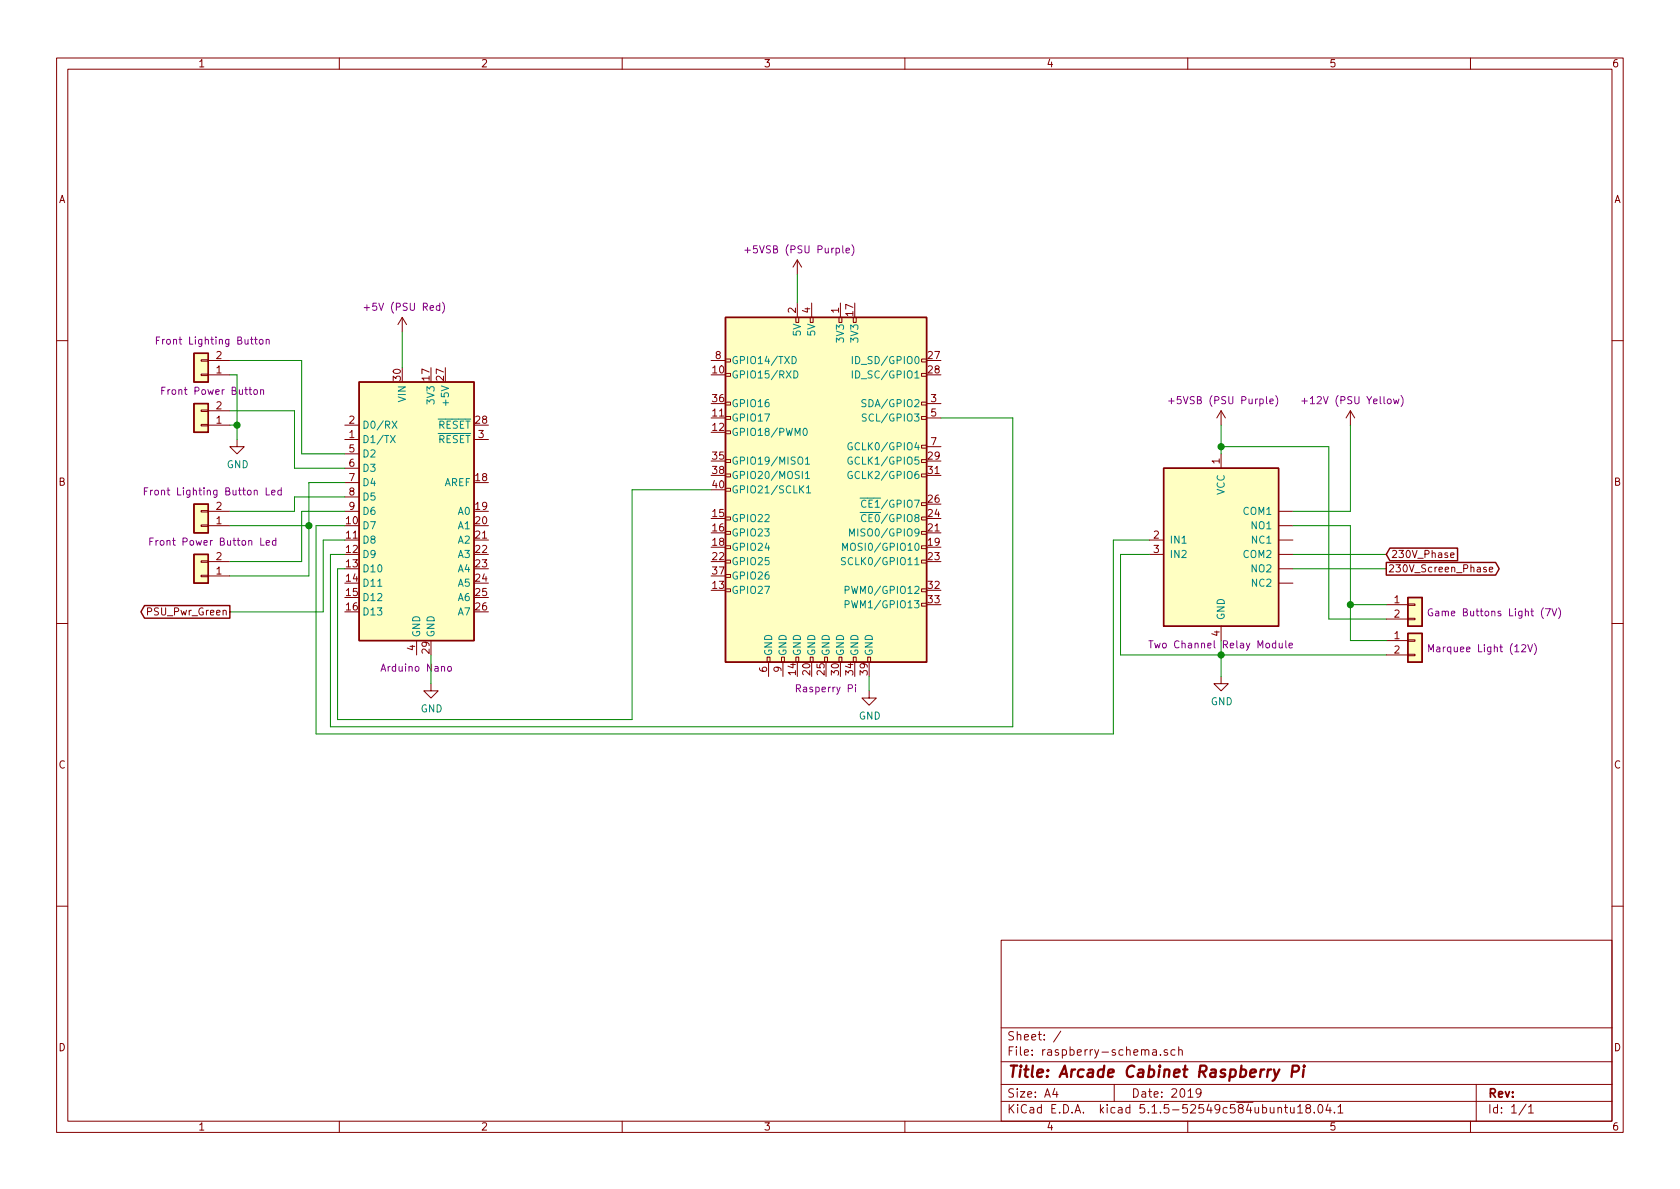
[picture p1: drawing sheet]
<svg xmlns="http://www.w3.org/2000/svg" width="297mm" height="210mm" viewBox="0 0 297 210" stroke-linecap="round" stroke-linejoin="round" font-family="sans-serif">
<g fill="none" stroke="#840000" stroke-width=".18">
<path d="M10 10.3h277v189.9h-277zM12 12.2h273v186.1h-273zM60 10.3v1.9M110 10.3v1.9M160 10.3v1.9M210 10.3v1.9M260 10.3v1.9M71.1 56.1l-.7 1.3M71.1 56.1v2.6M71.1 56.1l.8 1.3M140.7 56.1h.5v.9h-.5zM141 46l-.8 1.2"/>
<path d="M141 46v2.5M141 53.6v2.5M141 46l.7 1.2M143.3 56.1h.5v.9h-.5zM143.5 53.6v2.5M148.3 56.1h.5v.9h-.5zM148.6 53.6v2.5M150.9 56.1h.5v.9h-.5zM10 60.2h2M35.6 63.6h1.2v.3h-1.2zM35.6 66.2h1.2v.2h-1.2zM35.6 72.5h1.2v.3h-1.2z"/>
<path d="M35.6 75.1h1.2v.2h-1.2zM36.8 66.3h3.8M36.8 63.7h3.8M36.8 75.2h3.8M36.8 72.6h3.8M41.9 77.7v1.3h1.3l-1.3 1.3-1.3-1.3h1.3M61 75.2h2.5M61 77.7h2.5M83.8 77.7h2.6M125.7 63.7h2.6M128.3 76.2h.9v.5h-.9zM128.3 73.7h.9v.5h-.9z"/>
<path d="M128.3 71.1h.9v.5h-.9zM128.3 66h.9v.5h-.9zM128.3 63.5h.9v.5h-.9zM162.9 78.7h.9v.5h-.9zM162.9 73.7h.9v.5h-.9zM162.9 71.1h.9v.5h-.9zM162.9 66h.9v.5h-.9zM162.9 63.5h.9v.5h-.9zM163.8 71.4h2.6M163.8 73.9h2.6M163.8 79h2.6M215.9 72.6v2.6"/>
<path d="M215.9 72.6l-.8 1.3M215.9 72.6l.8 1.3M238.8 72.6l-.8 1.3M238.8 72.6v2.6M238.8 72.6l.7 1.3M285 60.2h2M35.6 99.2h1.2v.2h-1.2zM35.6 90.3h1.2v.2h-1.2zM35.6 92.8h1.2v.3h-1.2zM36.8 99.3h3.8M36.8 93h3.8M36.8 90.4h3.8"/>
<path d="M61 90.4h2.5M61 80.3h2.5M61 82.8h2.5M61 85.3h2.5M61 87.9h2.5M128.3 99.1h.9v.5h-.9zM128.3 96.5h.9v.5h-.9zM128.3 94h.9v.5h-.9zM128.3 91.4h.9v.5h-.9zM128.3 86.4h.9v.5h-.9zM128.3 83.8h.9v.5h-.9zM128.3 81.3h.9v.5h-.9z"/>
<path d="M162.9 99.1h.9v.5h-.9zM162.9 96.5h.9v.5h-.9zM162.9 94h.9v.5h-.9zM162.9 91.4h.9v.5h-.9zM162.9 88.9h.9v.5h-.9zM162.9 83.8h.9v.5h-.9zM162.9 81.3h.9v.5h-.9zM203.2 95.5h2.5M203.2 98h2.5M215.9 80.3v2.5M226.1 93h2.5M226.1 90.4h2.5"/>
<path d="M226.1 95.5h2.5M226.1 98h2.5M256.5 98.2l.6-.1-.1-.3h-.3l-.2 .1v.6h.5M10 110.3h2M35.6 101.7h1.2v.3h-1.2zM36.8 101.8h3.8M73.7 113.3v2.5M128.3 104.1h.9v.5h-.9zM128.3 101.6h.9v.5h-.9zM135.6 116.2h.5v.9h-.5zM135.9 117.1v2.5M138.2 116.2h.5v.9h-.5z"/>
<path d="M138.4 117.1v2.5M140.7 116.2h.5v.9h-.5zM143.3 116.2h.5v.9h-.5zM145.8 116.2h.5v.9h-.5zM148.3 116.2h.5v.9h-.5zM150.9 116.2h.5v.9h-.5zM153.4 116.2h.5v.9h-.5zM162.9 106.7h.9v.5h-.9zM162.9 104.1h.9v.5h-.9zM215.9 119.6v1.3h1.3l-1.3 1.3-1.3-1.3h1.3M215.9 110.7v2.6M226.1 103.1h2.5"/>
<path d="M226.1 100.6h2.5M245.1 113.3h3.8M245.1 115.8h3.8M245.1 106.9h3.8M245.1 109.5h3.8M248.9 115.7h1.3v.2h-1.3zM248.9 113.2h1.3v.2h-1.3zM248.9 109.3h1.3v.3h-1.3zM248.9 106.8h1.3v.3h-1.3zM262.8 100.3h-.3l-.2 .2 .1 .2 .4 .1v.3h-.5M263.3 100.7l.6-.1v-.3h-.4l-.2 .2 .1 .6h.5M285 110.3h2"/>
<path d="M76.2 120.9v1.3h1.3l-1.3 1.2-1.3-1.2h1.3M153.7 122.2v1.2h1.2l-1.2 1.3-1.3-1.3h1.3M10 160.2h2M177 166.3h108v32h-108zM285 160.2h2M60 198.3v1.9M110 198.3v1.9M160 198.3v1.9M177 194.8h108M177 191.8h108M177 187.8h108M177 181.8h108"/>
<path d="M186.5 192.5l-.4 1h1M186.8 193v1M187.6 182.3l-1.3 2M197 191.8v3M203.8 185.7h.6l.1 .9M204.5 186h-.5a.29 .29 0 0 0-.3 .3 .29 .29 0 0 0 .3 .3l.5-.1M205.2 186.5v.1M206.4 185.7a.37 .37 0 0 0-.6 .1l.1 .2 .5 .2 .1 .1-.3 .3-.4-.1M207.7 185.7l-.4-.1-.3 .3 .1 .6 .2 .1 .4-.1M208.4 185.7h.1a.37 .37 0 0 1 .5 .1v.8M208.4 185.1v1.5M210 198.3v1.9"/>
<path d="M210.1 194h.8M212.3 193.2l-.2 .3h-.3l-.3-.3v-.4l.1-.2 .5-.1 .2 .2a1.19 1.19 0 0 1-.2 1.2l-.5 .1M226 196l.2-.2 .3 .1 .1 .9M227.1 195.8h.6M227.3 195.3v1.3l.4 .2M228.2 195.8v.9l.4 .1 .2-.1M228.8 195.8v1M229.4 195.8l.5-.5v1.5M229.4 196.8h.9M231.2 196l-.3-.2v-.3a.48 .48 0 0 1 .7-.1l.1 .2-.1 .3-.6 .1-.1 .3v.4l.3 .1 .4-.1 .1-.2v-.2l-.3-.3M232.4 196.7v.1M233.1 195.5l.3-.2a.8 .8 0 0 1 .5 .8 .8 .8 0 0 1-.5 .7l-.3-.1-.1-.4z"/>
<path d="M234.8 195.2l-.4 1.1h1M235.2 195.8v1M235.9 196.7v.1M236.6 195.8l.4-.5v1.5M236.6 196.8h.8M260 198.3v1.9M261 191.8v6.5M269.8 195.2l-1.2 2M270.3 195.8l.4-.5v1.5M270.3 196.8h.8"/>
</g>
<path d="M225.2 189.1l.4 1.3M226.2 189.1l-.9 1.8-.3 .2M228.4 189.5h.8a.57 .57 0 0 0 .5-.5 .57 .57 0 0 0-.3-.6h-.8l-.3 2M230.5 189.1l-.1 1.3M230.6 188.4l-.1 .1 .1 .1 .1-.1-.1-.1v.2" fill="none" stroke="#840000" stroke-width=".41"/>
<g fill="none" stroke="#840084" stroke-width=".18">
<path d="M28.2 59.6h-.5v1.3M45.2 59.6v1.1l.3 .2M64.4 54.4h1M78.2 53.4a1.47 1.47 0 0 1 0 2M131.7 44.2h1M132.2 43.8v.9M149.6 44.3l.6-.1-.1-.3h-.3l-.2 .2 .1 .6h.4M150.6 43.3a1.47 1.47 0 0 1 0 1.9M27.7 60.2h.4M28.6 69.1h.4M29.2 68.5h-.6v1.2M45 69l.3-.1 .2 .1-.1 .7h-.3l-.2-.2z"/>
<path d="M45 60h.5M46 60.1l.3-.1 .2 .1-.1 .7-.3 .1-.3-.3zM46.1 69l.2-.1 .3 .1v.7M46.1 68.9v.8M47.1 60.1l.1-.1 .3 .1 .1 .8M47.1 60v.9M206.6 70.9h1M207.1 70.4v1M224.5 71l.6-.1v-.3h-.4l-.2 .1 .1 .6h.5M225.6 69.9a1.47 1.47 0 0 1 0 2M230.2 70.9h.9M230.7 70.4v1"/>
<path d="M246.4 70.6l.2 .8 .3-.6 .2 .6 .2-.8M247.7 69.9a1.47 1.47 0 0 1 0 2M25.5 86.9h.5M26.1 86.3h-.6v1.2M26.5 95.8h.4M27.1 95.1h-.6v1.3M47.1 96l.6-.1-.1-.3h-.4l-.1 .2v.6h.5M47.1 86.3v1.2h.6M48 87.1l.6-.1v-.3h-.4l-.2 .2 .1 .6h.5M48.8 95.6h-.4l-.2 .2 .1 .6h.5M48.8 95.1v1.3M49.7 86.7h-.3l-.3 .2 .2 .6h.4"/>
<path d="M49.7 86.3v1.2M79.3 117.9h.3l.2 .1-.1 .6-.3 .1-.3-.2zM203.1 113.3h.8M203.5 113.3v1.3M226.2 113.7v.8l.3 .1 .2-.2M226.7 113.7v.9M227.3 113.3v1.1l.2 .2M227.9 114.1l.6-.1v-.2l-.4-.1-.2 .2 .1 .6h.5M252.6 115.3v-1.3l.4 .9 .4-.9v1.3M253.2 107.7a.59 .59 0 0 0-.7 .6 .59 .59 0 0 0 .7 .6l.1-.5h-.2M270.1 114l.5 1.3 .4-1.3M271.3 113.8a1.4 1.4 0 0 1 0 1.9"/>
<path d="M273.3 107.6h.8l-.5 1.3M274.4 107.6l.4 1.3 .5-1.3M275.6 107.5a1.47 1.47 0 0 1 0 1.9M151.3 121.1v.1M151.3 121.5v.8"/>
</g>
<g fill="#ffffc2" stroke="#ffffc2" stroke-width=".18">
<path d="M34.3 98h2.5v5.1h-2.5z"/>
<path d="M34.3 89.1h2.5v5.1h-2.5z"/>
<path d="M34.3 62.5h2.5v5.1h-2.5z"/>
<path d="M34.3 71.4h2.5v5h-2.5z"/>
<path d="M248.9 112h2.6v5.1h-2.6z"/>
<path d="M248.9 105.7h2.6v5h-2.6z"/>
<path d="M63.5 67.6h20.3v45.7h-20.3z"/>
<path d="M205.7 82.8h20.4v27.9h-20.4z"/>
<path d="M128.3 56.1h35.5v61h-35.5z"/>
</g>
<path d="M128.3 56.1h35.5v61h-35.5zM34.3 62.5h2.5v5.1h-2.5zM34.3 71.4h2.5v5h-2.5zM63.5 67.6h20.3v45.7h-20.3zM34.3 98h2.5v5.1h-2.5zM34.3 89.1h2.5v5.1h-2.5zM205.7 82.8h20.4v27.9h-20.4zM245.1 99.5h19.3l.7 1.1-.7 1.1h-19.3zM245.7 96.9h12v2.3h-12l-.6-1.2zM25.6 107.1h15v2.2h-15l-.7-1.1zM248.9 112h2.6v5.1h-2.6zM248.9 105.7h2.6v5h-2.6z" fill="none" stroke="#840000" stroke-width=".25"/>
<g fill="none" stroke="#008484" stroke-width=".18">
<path d="M69 77l.9 1.3M69.3 74.5l.9 1.2M69.9 77l-.9 1.3M70.2 74.5l-.9 1.2M140.1 63a.64 .64 0 0 1 .7 .7 .64 .64 0 0 1-.7 .6zM140.4 65.6a.64 .64 0 0 1 .7 .6 .64 .64 0 0 1-.7 .6zM142.2 75.8l.1-.1a.67 .67 0 0 1 .4 .7 .67 .67 0 0 1-.4 .6 .83 .83 0 0 1-.1-1.2zM150.6 78.4a.59 .59 0 0 0-.7 .5 .59 .59 0 0 0 .7 .6l.1-.5h-.3M150.7 63v1.3M150.7 65.6v1.2M153.1 70.7h-.5l-.2 .2 .1 .3 .6 .2v.4l-.2 .1h-.5M153.2 73.3l-.5-.1-.2 .1v.4l.6 .2 .1 .3-.3 .3-.4-.1"/>
<path d="M141.6 86.5l.5 .7M142.1 85.9l-.7 .7M142.4 81.2l.4-.4v1.3M142.4 83.7l.4-.3v1.2M142.4 82.1h.7M142.4 84.6h.7M142.6 86.3l.4-.4v1.3M142.6 87.2h.7M149 97.3v-1.2l.4 .9 .4-.9v1.2M149.5 98.7l-.5-.1-.2 .1 .1 .5 .5 .2 .1 .2-.2 .3-.5-.1M150.2 94.8v-1.3l.4 .9 .5-.9v1.3M150.6 80.9a.59 .59 0 0 0-.7 .6 .59 .59 0 0 0 .7 .5l.1-.4h-.3"/>
<path d="M150.6 83.4a.59 .59 0 0 0-.7 .6 .59 .59 0 0 0 .7 .6l.1-.5h-.3M152.1 90.6h1.2M152.1 88.1h1.2M153.1 91.1a.6 .6 0 0 0-.8 .4 .6 .6 0 0 0 .6 .7l.2-.1M153.1 88.6a.6 .6 0 0 0-.8 .4 .6 .6 0 0 0 .6 .7l.2-.1M149.4 104.3l.7-.1v-.4l-.2-.1h-.5v1.2M149.4 106.9l.7-.1v-.5l-.2-.1h-.5v1.3"/>
</g>
<g fill="none" stroke="#008400" stroke-width=".18">
<path d="M71.1 58.7v6.3M141 48.5v5.1M40.6 72.6h11.5v10.2h8.9M40.6 63.7h12.7v16.6h7.7M40.6 75.2h1.3M40.6 66.3h1.3v11.4M166.4 73.9h12.7v54.6h-120.7v-30.5h2.6M215.9 75.2v5.1M215.9 79h19v30.5h10.2M238.8 75.2v15.2h-10.2M40.6 93h14M61 90.4h-7.7v8.9h-12.7"/>
<path d="M61 87.9h-8.9v2.5h-11.5M61 93h-5.1v36.8h140.9v-34.3h6.4M61 95.5h-3.9v12.7h-16.5M61 85.3h-6.4v16.5h-14M125.7 86.6h-13.9v40.6h-52.1v-26.6h1.3M203.2 98h-5.1v17.8h47M228.6 93h10.2v20.3h6.3M228.6 98h16.5M76.2 115.8v5.1M153.7 119.6v2.6M215.9 113.3v6.3M228.6 100.6h16.5"/>
<path d="M238.8 106.9h6.3"/>
</g>
<g fill="#008400" stroke="#008400" stroke-width=".25">
<circle cx="238.8" cy="106.9" r=".51"/>
<circle cx="215.9" cy="115.8" r=".51"/>
<circle cx="41.9" cy="75.2" r=".51"/>
<circle cx="215.9" cy="79" r=".51"/>
<circle cx="54.6" cy="93" r=".51"/>
</g>
<text font-size="2.8" fill="#840000" x="178" y="190.5">Title: Arcade Cabinet Raspberry Pi</text>
<g font-size="2.1" fill="#840000">
<text x="178" y="184">Sheet: /</text>
<text x="178" y="186.7">File: raspberry-schema.sch</text>
<text x="178" y="196.9">KiCad E.D.A. kicad 5.1.5-52549c584ubuntu18.04.1</text>
<text x="178" y="194.1">Size: A4</text>
<text x="200" y="194.1">Date: 2019</text>
<text x="263" y="194.1">Rev:</text>
<text x="263" y="196.9">Id: 1/1</text>
</g>
<g font-size="1.8" fill="#840000">
<text x="35" y="11.9">1</text>
<text x="85" y="11.9">2</text>
<text x="135" y="11.9">3</text>
<text x="185" y="11.9">4</text>
<text x="235" y="11.9">5</text>
<text x="285" y="11.9">6</text>
<text x="10.4" y="35.9">A</text>
<text x="285.4" y="35.9">A</text>
<text x="140.7" y="55.3" transform="rotate(-90 140.7 55.3)">2</text>
<text x="143.3" y="55.3" transform="rotate(-90 143.3 55.3)">4</text>
<text x="148.3" y="55.3" transform="rotate(-90 148.3 55.3)">1</text>
<text x="150.9" y="55.8" transform="rotate(-90 150.9 55.8)">17</text>
<text x="38.3" y="63.5">2</text>
<text x="126.5" y="63.5">8</text>
<text x="164.1" y="63.5">27</text>
<text x="38.3" y="66">1</text>
<text x="70.9" y="67.3" transform="rotate(-90 70.9 67.3)">30</text>
<text x="75.9" y="67.3" transform="rotate(-90 75.9 67.3)">17</text>
<text x="78.5" y="67.3" transform="rotate(-90 78.5 67.3)">27</text>
<text x="126" y="66">10</text>
<text x="126" y="71.1">36</text>
<text x="164.1" y="66">28</text>
<text x="164.6" y="71.1">3</text>
<text x="38.3" y="74.9">1</text>
<text x="38.3" y="72.4">2</text>
<text x="61.7" y="77.5">1</text>
<text x="61.7" y="74.9">2</text>
<text x="84.1" y="74.9">28</text>
<text x="84.6" y="77.5">3</text>
<text x="126" y="73.7">11</text>
<text x="126" y="76.2">12</text>
<text x="164.6" y="73.7">5</text>
<text x="61.7" y="80">5</text>
<text x="61.7" y="82.5">6</text>
<text x="126" y="81.3">35</text>
<text x="126" y="83.8">38</text>
<text x="164.1" y="81.3">29</text>
<text x="164.1" y="83.8">31</text>
<text x="164.6" y="78.7">7</text>
<text x="215.6" y="82" transform="rotate(-90 215.6 82)">1</text>
<text x="10.4" y="85.9">B</text>
<text x="61.7" y="85.1">7</text>
<text x="61.7" y="87.6">8</text>
<text x="84.1" y="85.1">18</text>
<text x="126" y="86.4">40</text>
<text x="164.1" y="88.9">26</text>
<text x="285.4" y="85.9">B</text>
<text x="38.3" y="92.7">1</text>
<text x="38.3" y="90.2">2</text>
<text x="61.3" y="92.7">10</text>
<text x="61.3" y="95.2">11</text>
<text x="61.7" y="90.2">9</text>
<text x="84.1" y="90.2">19</text>
<text x="84.1" y="92.7">20</text>
<text x="84.1" y="95.2">21</text>
<text x="126" y="91.4">15</text>
<text x="126" y="94">16</text>
<text x="164.1" y="94">21</text>
<text x="164.1" y="91.4">24</text>
<text x="204" y="95.2">2</text>
<text x="38.3" y="101.6">1</text>
<text x="38.3" y="99.1">2</text>
<text x="61.3" y="97.8">12</text>
<text x="61.3" y="100.3">13</text>
<text x="84.1" y="97.8">22</text>
<text x="84.1" y="100.3">23</text>
<text x="126" y="96.5">18</text>
<text x="126" y="99.1">22</text>
<text x="126" y="101.6">37</text>
<text x="164.1" y="96.5">19</text>
<text x="164.1" y="99.1">23</text>
<text x="204" y="97.8">3</text>
<text x="245.4" y="101.2">230V_Screen_Phase</text>
<text x="245.9" y="98.7">230V_Phase</text>
<text x="61.3" y="102.9">14</text>
<text x="61.3" y="105.4">15</text>
<text x="61.3" y="107.9">16</text>
<text x="84.1" y="102.9">24</text>
<text x="84.1" y="105.4">25</text>
<text x="84.1" y="107.9">26</text>
<text x="126" y="104.1">13</text>
<text x="164.1" y="104.1">32</text>
<text x="164.1" y="106.7">33</text>
<text x="246.5" y="106.7">1</text>
<text x="26.4" y="108.8">PSU_Pwr_Green</text>
<text x="215.6" y="112.5" transform="rotate(-90 215.6 112.5)">4</text>
<text x="246.5" y="113">1</text>
<text x="246.5" y="109.2">2</text>
<text x="73.4" y="115" transform="rotate(-90 73.4 115)">4</text>
<text x="75.9" y="115.5" transform="rotate(-90 75.9 115.5)">29</text>
<text x="135.6" y="118.8" transform="rotate(-90 135.6 118.8)">6</text>
<text x="138.2" y="118.8" transform="rotate(-90 138.2 118.8)">9</text>
<text x="140.7" y="119.3" transform="rotate(-90 140.7 119.3)">14</text>
<text x="143.3" y="119.3" transform="rotate(-90 143.3 119.3)">20</text>
<text x="145.8" y="119.3" transform="rotate(-90 145.8 119.3)">25</text>
<text x="148.3" y="119.3" transform="rotate(-90 148.3 119.3)">30</text>
<text x="150.9" y="119.3" transform="rotate(-90 150.9 119.3)">34</text>
<text x="153.4" y="119.3" transform="rotate(-90 153.4 119.3)">39</text>
<text x="246.5" y="115.6">2</text>
<text x="10.4" y="135.9">C</text>
<text x="285.4" y="135.9">C</text>
<text x="10.4" y="185.9">D</text>
<text x="285.4" y="185.9">D</text>
<text x="35" y="199.9">1</text>
<text x="85" y="199.9">2</text>
<text x="135" y="199.9">3</text>
<text x="185" y="199.9">4</text>
<text x="235" y="199.9">5</text>
<text x="285" y="199.9">6</text>
</g>
<g font-size="1.8" fill="#840084">
<text x="132.9" y="44.8">+5VSB (PSU Purple)</text>
<text x="65.3" y="55">+5V (PSU Red)</text>
<text x="28.5" y="60.9">Front Lighting Button</text>
<text x="29.4" y="69.8">Front Power Button</text>
<text x="207.8" y="71.5">+5VSB (PSU Purple)</text>
<text x="231.4" y="71.5">+12V (PSU Yellow)</text>
<text x="26.7" y="87.6">Front Lighting Button Led</text>
<text x="27.6" y="96.5">Front Power Button Led</text>
<text x="253.9" y="109">Game Buttons Light (7V)</text>
<text x="67.8" y="118.8">Arduino Nano</text>
<text x="204.4" y="114.6">Two Channel Relay Module</text>
<text x="253.7" y="115.3">Marquee Light (12V)</text>
<text x="141.1" y="122.4">Rasperry Pi</text>
</g>
<g font-size="1.8" fill="#008484">
<text x="141.6" y="59.3" transform="rotate(-90 141.6 59.3)">5V</text>
<text x="144.1" y="59.3" transform="rotate(-90 144.1 59.3)">5V</text>
<text x="129.3" y="64.4">GPIO14/TXD</text>
<text x="149.2" y="60.3" transform="rotate(-90 149.2 60.3)">3V3</text>
<text x="151.7" y="64.4">ID_SD/GPIO0</text>
<text x="151.8" y="60.3" transform="rotate(-90 151.8 60.3)">3V3</text>
<text x="71.8" y="71" transform="rotate(-90 71.8 71)">VIN</text>
<text x="76.8" y="71.2" transform="rotate(-90 76.8 71.2)">3V3</text>
<text x="79.4" y="71.3" transform="rotate(-90 79.4 71.3)">+5V</text>
<text x="129.3" y="66.9">GPIO15/RXD</text>
<text x="151.7" y="66.9">ID_SC/GPIO1</text>
<text x="64" y="75.8">D0/RX</text>
<text x="77.4" y="75.8">RESET</text>
<text x="129.3" y="74.5">GPIO17</text>
<text x="129.3" y="77.1">GPIO18/PWM0</text>
<text x="129.3" y="72">GPIO16</text>
<text x="153.2" y="72">SDA/GPIO2</text>
<text x="153.4" y="74.5">SCL/GPIO3</text>
<text x="40.1" y="82.8">GND</text>
<text x="64" y="78.4">D1/TX</text>
<text x="64" y="80.9">D2</text>
<text x="64" y="83.4">D3</text>
<text x="77.4" y="78.4">RESET</text>
<text x="129.3" y="82.2">GPIO19/MISO1</text>
<text x="150.9" y="82.2">GCLK1/GPIO5</text>
<text x="150.9" y="79.6">GCLK0/GPIO4</text>
<text x="64" y="86">D4</text>
<text x="64" y="88.5">D5</text>
<text x="78.5" y="86">AREF</text>
<text x="129.3" y="84.7">GPIO20/MOSI1</text>
<text x="129.3" y="87.2">GPIO21/SCLK1</text>
<text x="150.9" y="84.7">GCLK2/GPIO6</text>
<text x="153.5" y="89.8">CE1/GPIO7</text>
<text x="216.5" y="87.5" transform="rotate(-90 216.5 87.5)">VCC</text>
<text x="64" y="93.6">D7</text>
<text x="64" y="91.1">D6</text>
<text x="81.1" y="91.1">A0</text>
<text x="81.1" y="93.6">A1</text>
<text x="129.3" y="92.3">GPIO22</text>
<text x="129.3" y="94.9">GPIO23</text>
<text x="151.4" y="94.9">MISO0/GPIO9</text>
<text x="153.5" y="92.3">CE0/GPIO8</text>
<text x="219.9" y="91.1">COM1</text>
<text x="221.4" y="93.6">NO1</text>
<text x="64" y="96.1">D8</text>
<text x="64" y="98.7">D9</text>
<text x="64" y="101.2">D10</text>
<text x="81.1" y="96.1">A2</text>
<text x="81.1" y="98.7">A3</text>
<text x="81.1" y="101.2">A4</text>
<text x="129.3" y="97.4">GPIO24</text>
<text x="129.3" y="99.9">GPIO25</text>
<text x="150.1" y="99.9">SCLK0/GPIO11</text>
<text x="150.4" y="97.4">MOSI0/GPIO10</text>
<text x="206.8" y="96.1">IN1</text>
<text x="206.8" y="98.7">IN2</text>
<text x="219.9" y="98.7">COM2</text>
<text x="221.4" y="101.2">NO2</text>
<text x="221.5" y="96.1">NC1</text>
<text x="64" y="103.8">D11</text>
<text x="64" y="106.3">D12</text>
<text x="81.1" y="103.8">A5</text>
<text x="81.1" y="106.3">A6</text>
<text x="129.3" y="105">GPIO27</text>
<text x="129.3" y="102.5">GPIO26</text>
<text x="150.6" y="105">PWM0/GPIO12</text>
<text x="150.6" y="107.6">PWM1/GPIO13</text>
<text x="221.5" y="103.8">NC2</text>
<text x="64" y="108.8">D13</text>
<text x="74.3" y="112.8" transform="rotate(-90 74.3 112.8)">GND</text>
<text x="76.8" y="112.8" transform="rotate(-90 76.8 112.8)">GND</text>
<text x="81.1" y="108.8">A7</text>
<text x="216.5" y="109.7" transform="rotate(-90 216.5 109.7)">GND</text>
<text x="136.5" y="116.1" transform="rotate(-90 136.5 116.1)">GND</text>
<text x="139.1" y="116.1" transform="rotate(-90 139.1 116.1)">GND</text>
<text x="141.6" y="116.1" transform="rotate(-90 141.6 116.1)">GND</text>
<text x="144.1" y="116.1" transform="rotate(-90 144.1 116.1)">GND</text>
<text x="146.7" y="116.1" transform="rotate(-90 146.7 116.1)">GND</text>
<text x="149.2" y="116.1" transform="rotate(-90 149.2 116.1)">GND</text>
<text x="151.8" y="116.1" transform="rotate(-90 151.8 116.1)">GND</text>
<text x="154.3" y="116.1" transform="rotate(-90 154.3 116.1)">GND</text>
<text x="74.4" y="126">GND</text>
<text x="214.1" y="124.7">GND</text>
<text x="151.8" y="127.2">GND</text>
</g>
</svg>
